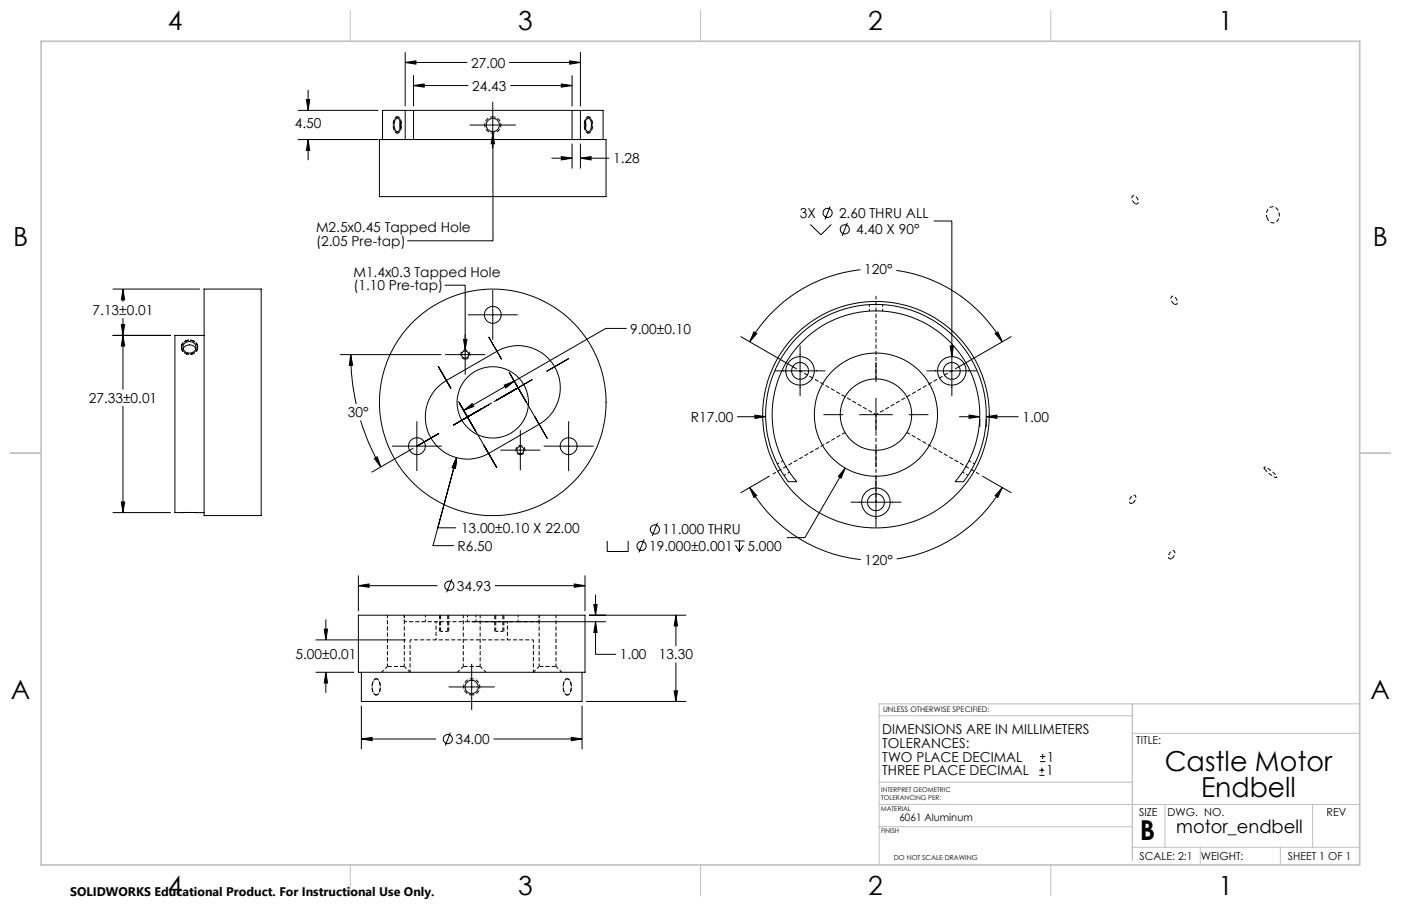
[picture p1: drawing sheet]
<svg xmlns="http://www.w3.org/2000/svg" width="432mm" height="279mm" viewBox="0 0 432 279" stroke-linecap="round" stroke-linejoin="round" font-family="sans-serif">
<g fill="none" stroke="#000" stroke-width=".31">
<path d="M124.9 16.1v16.7M124.9 19.3h19.1M124.9 19.3l3.3-.5v1zM156.9 19.3h22M175.6 18.8l3.3 .5-3.3 .5zM178.9 16.1v16.7M91.8 34h24.8M94.4 30.7h1.1l-.5 3.3zM95 27.7v6.3M122.1 36.6l.3-.1a2.51 2.51 0 0 1 .9 3.3l-.6 .7-.4 .1a2.98 2.98 0 0 1-.2-4zM123.3 37.5v2.1M124.9 34h-7v9"/>
<path d="M124.9 34h2.6M124.9 34v9M127.5 26.4l3.2-.5v1zM127.5 23.2v9.6M127.5 26.4h16.9M127.5 34h48.8M127.5 34v9M144.7 38.6h14.3M151.9 31.4v14.3M157.3 26.4h19M173 25.9l3.3 .5-3.3 .5zM176.3 23.2v9.6"/>
<path d="M176.3 34v9M176.3 34h2.6M178.9 34h7v9M178.9 34v9M180.4 37.5v2.1M181 36.6l.3-.1a2.56 2.56 0 0 1 .8 3.3l-.6 .7a1.82 1.82 0 0 1-1.2-2.4zM91.8 43h24.8M95 43v6.4M95 43l.5 3.4h-1.1zM116.9 43h69.9v17.6h-69.9zM151.9 41l.5 3.3h-1zM151.9 41v33.3h-26.4"/>
<path d="M170 48.8h6.3M173 48.3l3.3 .5-3.3 .5zM176.3 44.3v7.7M178.9 44.3v7.7M178.9 48.8h8.9M178.9 48.8l3.3-.5v1zM249.8 69.2l3.2 3.2 3.2-3.2M255.9 63.6l-1.6 4.1M261.2 68.7l-1.6 4M287.8 68.2h5.6v53.9M34.7 89.1h26.9M37.9 89.1v4"/>
<path d="M37.9 98.1v22.1M37.9 89.1l.5 3.4h-1zM62.9 89.1h17.6v69.9h-17.6zM137 87.9h6.4v27.6M144.2 97.1h15.4M151.9 89.4v15.4M265.2 83.2a44.9 44.9 0 0 0-34.1 22.2M276.3 83.4a44.8 44.8 0 0 1 32.6 22M34.7 103.4h17.9M37.4 100.1h1l-.5 3.3zM37.9 103.4l.5 3.3h-1zM56.8 106a1.93 1.93 0 0 1 2.8-.4 1.93 1.93 0 0 1 .2 2.8 1.94 1.94 0 0 1-2.6 .2 1.94 1.94 0 0 1-.4-2.6z"/>
<path d="M60.4 107.6a2.18 2.18 0 0 0-2-1.2 2.18 2.18 0 0 0-2 1.2M62.9 103.4h-9v54.7h9M104.9 109.4h31M108.1 109.4l.6 3.2-1 .1zM108.1 109.4l.5 8.2 1.2 7M134.5 119.7l3.1-2.4 15.6-9a13 13 0 0 1 17.7 4.8 13 13 0 0 1-4.7 17.7l-15.6 9a13 13 0 0 1-16.7-3.1 13 13 0 0 1 .6-17zM135 112.9l4 6.9M137.2 109.4h12.4M142.9 104.7h1l-.5 3.2zM150.6 103.9l4 6.9M155.4 118.8l3.1-1.3-2.6 2.2zM156.9 114.8l11.8 20.5"/>
<path d="M157.1 115.2l5.1 8.8M158.5 117.5l-15.6 9.1M159.7 119.6l-4.4 2.5M164.1 117.1l-11.2 6.4M175.3 110.6l-6.8 3.9M193 101.3h-6.3l-28.2 16.2M228.3 103.8l17.2 9.9M232.4 102.3l.9 .6-2.2 2.5zM238.9 114.4h15.4M245.2 104.6a34 34 0 0 1 46.8-2.6 34 34 0 0 1 5 46.6h-2.6a32 32 0 0 0-2.4-44 32 32 0 0 0-44 0 32 32 0 0 0-2.5 44h-2.5a34 34 0 0 1 2.2-44zM246.6 106.7v15.4M270 111.8v5.9"/>
<path d="M285.7 114.4h15.3M292.8 106.7h1.1l-.5 3.3zM306.7 102.9l.9-.6 1.3 3.1zM311.6 103.8l-17.1 9.9M37.9 125.2v32.9M111.1 129.6l2.5 6.9 3.8 7.5M120.8 137.6h15.4M127.3 138.3l-12.7 7.3M128.5 129.9v15.4M135.3 133.7l-6.9 3.9M141.3 123.8l11.8 20.5M141.5 124.2l5.1 8.8"/>
<path d="M142.9 126.6l2.6-2.1 .5 .8zM144.1 128.6l-4.4 2.5M150.9 124.7l-6.9 3.9M154.2 138.8h12.3M160.4 132.6v12.4M167.6 137.6h15.4M175.3 129.9v15.4M232.7 128l3.3 .5-3.3 .5zM236 128.5h-8.8M253.9 127.9h5.9M264.9 127.9h10.2M270 122.8v10.2"/>
<path d="M270 138v6M280.1 127.9h6M295.6 128.5h6.4M298.7 128l3.3 .5-3.3 .5zM302 129.2v2.5M304 128.5l3.3-.5v1zM304 128.5h9.9M304 129.2v2.5M34.7 158.1h17.9M37.4 154.8h1l-.5 3.3zM115.4 141.4l.8-.5 1.2 3.1zM140.7 141.1l-.3 3.4-1-.3z"/>
<path d="M140.7 141.1l-7.2 27.2h6.3M231.1 150.4l2.2 2.5-.9 .5zM231.1 150.4a45 45 0 0 0 34.2 22.2M237.1 146.9l-8.8 5M260.5 144.3l-1.2 3.2-.9-.6zM260.5 144.3l-12.4 21.5h-5.6M262.3 154.9h15.4M270 147.2v15.4M302.8 146.9l8.8 5M308.9 150.4l-1.3 3-.9-.5zM308.9 150.4a44.9 44.9 0 0 1-32.5 22M110.5 177.4v11.1"/>
<path d="M134.9 162.8h5.6M139.3 178.6l-1.6 4.1M180.3 177.4v11.1M187.1 166.8v3.3h6.5v-3.3M198.5 166.3l-1.6 4.1M202.6 161.3l-1.6 4M226.3 166.8h3.2M226.7 168.1l1.2 2M227.9 166.8v3.3M229.1 168.1l-1.2 2M97.3 197.3h27.8M99.9 194h1.1l-.6 3.3z"/>
<path d="M100.4 191v6.3M110.5 180.6l3.2-.5v1zM110.5 180.6h24.3M110.5 189.7h69.8v17.6h-69.8zM145.3 191.7h41.4M152.5 180.6h27.8M177 180.1l3.3 .5-3.3 .5zM181.6 189.7h29.9M183 186.4h1l-.4 3.3zM183.6 191.7l.4 3.4h-1zM183.6 191.7v10.1h6.3M183.6 183.4v6.3"/>
<path d="M208.3 189.7l.5 3.3h-1zM208.3 189.7v9.6M97.3 207.3h11.9M100.4 207.3v6.4M100.4 207.3l.6 3.3h-1.1zM111.4 217.6v13.5M111.4 207.3v9h68v-9M138.3 211.8h14.2M145.4 204.7v14.3M179.4 217.6v13.5M180.7 216.3h30.8M207.8 213h1l-.5 3.3z"/>
<path d="M208.3 204.3v12M111.4 227.9h23M111.4 227.9l3.3-.5v1zM138.8 225.9l-1.6 4M152.1 227.9h27.3M176.1 227.4l3.3 .5-3.3 .5zM320.3 239.1h1.6M320.3 237.5h1.6M320.6 234.9h1.6M320.6 233.3h1.6M321.1 236.7v1.6M321.4 232.5v1.6"/>
<circle cx="151.9" cy="38.6" r="2.05"/>
<circle cx="255.1" cy="65.6" r="1.42"/>
<circle cx="260.4" cy="70.7" r="1.42"/>
<circle cx="151.9" cy="97.1" r="2.6"/>
<circle cx="143.4" cy="109.4" r="1.1"/>
<circle cx="246.6" cy="114.4" r="4.4"/>
<circle cx="246.6" cy="114.4" r="2.61"/>
<circle cx="293.4" cy="114.4" r="4.4"/>
<circle cx="293.4" cy="114.4" r="2.61"/>
<circle cx="128.5" cy="137.6" r="2.6"/>
<circle cx="151.9" cy="124.1" r="11"/>
<circle cx="151.9" cy="124.1" r="34.9"/>
<circle cx="160.4" cy="138.8" r="1.09"/>
<circle cx="175.3" cy="137.6" r="2.6"/>
<circle cx="270" cy="127.9" r="19"/>
<circle cx="270" cy="127.9" r="34.9"/>
<circle cx="270" cy="127.9" r="11"/>
<circle cx="270" cy="154.9" r="4.4"/>
<circle cx="270" cy="154.9" r="2.61"/>
<circle cx="197.7" cy="168.4" r="1.41"/>
<circle cx="201.8" cy="163.3" r="1.4"/>
<circle cx="138.5" cy="180.6" r="1.4"/>
<circle cx="145.4" cy="211.8" r="2.05"/>
<circle cx="138" cy="227.9" r="1.41"/>
</g>
<path d="M126.4 197.3h38M134.4 191.7v5.6M156.4 197.3v-5.6" fill="none" stroke="#000" stroke-width=".31" stroke-dasharray="1.3 .6" stroke-dashoffset=".7" stroke-linecap="butt"/>
<path d="M124.6 205.5h-5.2M148 205.5h-5.2M171.4 205.5h-5.2" fill="none" stroke="#000" stroke-width=".31" stroke-dasharray="1.3 .6" stroke-dashoffset="-.1" stroke-linecap="butt"/>
<path d="M267.9 93.9v2M272 93.9v2M239.6 143.1l1.7-1.1M243.4 145.6l-1.8 1M296.6 145.6l1.8 1M298.7 142l1.7 1.1M124.6 189.7v2M131.1 191.7v-2M144.1 191.7v-2M146.7 191.7v-2M159.7 191.7v-2M166.2 191.7v-2" fill="none" stroke="#000" stroke-width=".31" stroke-dasharray="1.3 .6" stroke-dashoffset=".6" stroke-linecap="butt"/>
<path d="M151.9 36a2.5 2.5 0 0 0-2.2 3.7 2.5 2.5 0 0 0 4.3 .2 2.5 2.5 0 0 0-1.9-3.9h-.2M119.4 189.7v15.8M124.6 191.7h19.5M126.4 197.3v10M142.8 189.7v15.8M166.2 189.7v15.8M124.6 205.5v-15.8M145.4 214.3a2.5 2.5 0 0 1-2.2-3.7 2.5 2.5 0 0 1 4.3-.2 2.5 2.5 0 0 1-1.9 3.9h-.2M148 205.5v-15.8M164.4 207.3v-10M171.4 205.5v-15.8" fill="none" stroke="#000" stroke-width=".31" stroke-dasharray="1.3 .6" stroke-dashoffset=".4" stroke-linecap="butt"/>
<path d="M246.6 114.4l23.4 13.5M270 127.9l23.4-13.5M270 127.9v27M135.8 194.7h2.2M144.1 191.7h15.6M152.8 194.7h2.2" fill="none" stroke="#000" stroke-width=".31" stroke-dasharray="1.3 .6" stroke-dashoffset=".5" stroke-linecap="butt"/>
<path d="M159.7 119.6l-15.6 9M270 116.9v-25.6M260.5 133.4l-22.3 12.8M279.5 133.4l22.3 12.8M159.7 191.7h6.5" fill="none" stroke="#000" stroke-width=".31" stroke-dasharray="1.3 .6" stroke-dashoffset=".2" stroke-linecap="butt"/>
<g fill="none" stroke="#000" stroke-width=".31" stroke-dasharray="1.3 .6" stroke-dashoffset=".3" stroke-linecap="butt">
<path d="M122.5 36a3.1 3.1 0 0 1 .9 4.1 1.01 1.01 0 0 1-1.1 .9 1.01 1.01 0 0 1-.9-1.1 3 3 0 0 1 1.1-3.9M181.3 36a3.1 3.1 0 0 1 1 4.1 1.01 1.01 0 0 1-1.1 .9 1.01 1.01 0 0 1-.9-1.1 3 3 0 0 1 1-3.9M122.5 41a3.1 3.1 0 0 1-1-4 1.01 1.01 0 0 1 1.1-1 1.01 1.01 0 0 1 .9 1.1 3 3 0 0 1-1 3.9M181.3 41a3.1 3.1 0 0 1-.9-4 1.01 1.01 0 0 1 1.1-1 1.01 1.01 0 0 1 .9 1.1 3 3 0 0 1-1.1 3.9M390.5 67.3a2.2 2.2 0 0 1 .2-2.6 2.2 2.2 0 0 1 2.4-.7 2.63 2.63 0 0 1 1.2 2.6 2.63 2.63 0 0 1-1.9 2.1l-1.1-.4-.8-1M115.9 209.3a3.1 3.1 0 0 0-.9 4.1 1.01 1.01 0 0 0 1.1 .9 1.01 1.01 0 0 0 .9-1.1 3 3 0 0 0-1.1-3.9M115.9 214.3a3.1 3.1 0 0 0 1-4 1.01 1.01 0 0 0-1.1-1 1.01 1.01 0 0 0-.9 1.1 3 3 0 0 0 1 3.9M119.4 205.5l-1.8 1.8M126.4 207.3l-1.8-1.8M142.8 205.5l-1.8 1.8M149.8 207.3l-1.8-1.8M166.2 205.5l-1.8 1.8"/>
<path d="M173.2 207.3l-1.8-1.8M174.8 214.3a3.1 3.1 0 0 0 1-4 1.01 1.01 0 0 0-1.1-1 1.01 1.01 0 0 0-.9 1.1 3 3 0 0 0 1 3.9M174.8 209.3a3.1 3.1 0 0 0-.9 4.1 1.01 1.01 0 0 0 1.1 .9 1.01 1.01 0 0 0 .9-1.1 3 3 0 0 0-1.1-3.9"/>
</g>
<g fill="none" stroke="#000" stroke-width=".31" stroke-dasharray="1.3 .6" stroke-linecap="butt">
<path d="M349.9 62.8a1.53 1.53 0 0 1-.6-2.4 1.65 1.65 0 0 1 1.2 2.5l-.6-.1M361.9 93.8a1.53 1.53 0 0 1-.6-2.5 1.65 1.65 0 0 1 1.2 2.5h-.6M55.9 107.1a2.47 2.47 0 0 1 2.8-2.2 2.47 2.47 0 0 1 2.1 2.7 2.57 2.57 0 0 1-2.6 1.6 2.57 2.57 0 0 1-2.3-2.1M55.9 107.1a2.47 2.47 0 0 0 2.8 2.1 2.47 2.47 0 0 0 2.1-2.7 2.57 2.57 0 0 0-2.6-1.6 2.57 2.57 0 0 0-2.3 2.2M60.9 107.1a2.47 2.47 0 0 1-2.7 2.1 2.47 2.47 0 0 1-2.2-2.7 2.57 2.57 0 0 1 2.7-1.6 2.57 2.57 0 0 1 2.2 2.2M60.9 107.1a2.47 2.47 0 0 0-2.7-2.2 2.47 2.47 0 0 0-2.2 2.7 2.57 2.57 0 0 0 2.7 1.6 2.57 2.57 0 0 0 2.2-2.1M143.4 110.7a1.4 1.4 0 0 1-1.2-2 1.4 1.4 0 0 1 2.4-.1 1.4 1.4 0 0 1-1 2.1h-.2M160.4 140.2a1.4 1.4 0 0 1-1.2-2.1 1.4 1.4 0 0 1 2.4-.1 1.4 1.4 0 0 1-1 2.2h-.2M349.1 155.1a.73 .73 0 0 1-1-.1 .73 .73 0 0 1 .1-1 1.12 1.12 0 0 1 .6-1.1 1.12 1.12 0 0 1 1.2 .2 2.01 2.01 0 0 1-.9 2M361.1 172.2a.73 .73 0 0 1-1-.1 .73 .73 0 0 1 .1-1 1.12 1.12 0 0 1 .7-1.1 1.12 1.12 0 0 1 1.1 .2 2.01 2.01 0 0 1-.9 2M135.5 189.7v5M135.8 189.7v5"/>
<path d="M138 194.7v-5M138.3 189.7v5M152.5 189.7v5M152.8 189.7v5M155 194.7v-5M155.3 189.7v5"/>
</g>
<path d="M389.8 144.6l-.2-.4a1.38 1.38 0 0 1 1.7 .6l1 .8a1.78 1.78 0 0 1 1.1 1.7l-1.7-.9-1.9-1.8" fill="none" stroke="#000" stroke-width=".31" stroke-dasharray="1.3 .6" stroke-dashoffset=".1" stroke-linecap="butt"/>
<g fill="none" stroke="#c0c0c0" stroke-width=".31">
<path d="M108 3.2v9.5M215.9 3.2v9.5M323.8 3.2v9.5M3.1 139.7h9.6M419.1 139.7h9.5M349 217.1v48.3M419.1 217.1h-148.1v49.6M271 220.7h78M349 226.2h70.1M271 248.1h148.1M271 255h78M271 241.2h78"/>
<path d="M359.1 248.1v13.2M404.6 248.1v13.2M108 266.7v9.6M215.9 266.7v9.6M323.8 266.7v9.6M349 261.3h70.1M369.9 261.3v5.4M394.6 261.3v5.4"/>
</g>
<path d="M12.7 12.7h406.4v254h-406.4z" fill="none" stroke="#c0c0c0" stroke-width=".5"/>
<g fill="#000">
<path d="M127.5 26.4l3.2-.5v1zM173 25.9l3.3 .5-3.3 .5zM124.9 19.3l3.3-.5v1zM175.6 18.8l3.3 .5-3.3 .5zM173 48.3l3.3 .5-3.3 .5zM178.9 48.8l3.3-.5v1zM94.4 30.7h1.1l-.5 3.3zM95 43l.5 3.4h-1.1zM37.4 154.8h1l-.5 3.3zM37.9 103.4l.5 3.3h-1zM37.4 100.1h1l-.5 3.3zM37.9 89.1l.5 3.4h-1zM176.1 227.4l3.3 .5-3.3 .5zM111.4 227.9l3.3-.5v1zM99.9 194h1.1l-.6 3.3zM100.4 207.3l.6 3.3h-1.1zM183.6 191.7l.4 3.4h-1zM183 186.4h1l-.4 3.3zM177 180.1l3.3 .5-3.3 .5zM110.5 180.6l3.2-.5v1zM207.8 213h1l-.5 3.3zM208.3 189.7l.5 3.3h-1zM260.5 144.3l-2.1 2.6 .9 .6zM232.7 128v1l3.3-.5zM298.7 128l3.3 .5-3.3 .5zM304 128.5l3.3-.5v1zM292.8 106.7l.6 3.3 .5-3.3z"/>
<path d="M142.9 104.7h1l-.5 3.2zM151.9 41l.5 3.3h-1z"/>
<path d="M306.7 102.9l.9-.6 1.3 3.1zM232.4 102.3l.9 .6-2.2 2.5zM231.1 150.4l2.2 2.5-.9 .5zM308.9 150.4l-1.3 3-.9-.5z"/>
<path d="M140.7 141.1l-1.3 3.1 1 .3zM140.7 141.1l-1.3 3.1 1 .3zM142.9 126.6l2.6-2.1 .5 .8zM155.4 118.8l3.1-1.3-2.6 2.2zM108.1 109.4l.6 3.2-1 .1zM115.4 141.4l.8-.5 1.2 3.1z"/>
</g>
<g font-size="8.5">
<text x="359" y="237.7">Castle Motor</text>
<text x="370.2" y="245.8">Endbell</text>
<text x="351.3" y="259">B</text>
</g>
<g font-size="8.1">
<text x="51.7" y="9.3">4</text>
<text x="159.7" y="9.3">3</text>
<text x="267.6" y="9.3">2</text>
<text x="375.6" y="9.3">1</text>
<text x="4" y="76">B</text>
<text x="423.1" y="76">B</text>
<text x="3.3" y="215.7">A</text>
<text x="422.4" y="215.7">A</text>
<text x="51.7" y="276">4</text>
<text x="159.7" y="276">3</text>
<text x="267.6" y="276">2</text>
<text x="375.6" y="276">1</text>
</g>
<text font-size="5.6" x="362.5" y="257">motor_endbell</text>
<g font-size="4.2">
<text x="145.2" y="20.9">27.00</text>
<text x="145.6" y="28">24.43</text>
<text x="90.9" y="39.5">4.50</text>
<text x="189" y="50.4">1.28</text>
<text x="97.4" y="71.7">M2.5x0.45 Tapped Hole</text>
<text x="246.5" y="67.2">3X</text>
<text x="258.6" y="67.2">2.60 THRU ALL</text>
<text x="97.4" y="75.9">(2.05 Pre-tap)</text>
<text x="263.9" y="72.3">4.40 X 90°</text>
<text x="108.9" y="85.4">M1.4x0.3 Tapped Hole</text>
<text x="108.9" y="89.5">(1.10 Pre-tap)</text>
<text x="266.4" y="84.5">120°</text>
<text x="28.5" y="97.2">7.13±0.01</text>
<text x="194.2" y="102.9">9.00±0.10</text>
<text x="27.4" y="124.2">27.33±0.01</text>
<text x="107.2" y="128.7">30°</text>
<text x="212.9" y="130.1">R17.00</text>
<text x="315.1" y="130.1">1.00</text>
<text x="142.1" y="164.4">13.00±0.10 X 22.00</text>
<text x="204.2" y="164.8">11.000 THRU</text>
<text x="141" y="169.9">R6.50</text>
<text x="200.1" y="169.9">19.000±0.001</text>
<text x="230.4" y="169.9">5.000</text>
<text x="266.5" y="174.4">120°</text>
<text x="140.8" y="182.2">34.93</text>
<text x="91.1" y="203.4">5.00±0.01</text>
<text x="191.1" y="203.4">1.00</text>
<text x="203" y="203.4">13.30</text>
<text x="271.9" y="226.4">DIMENSIONS ARE IN MILLIMETERS</text>
<text x="140.4" y="229.5">34.00</text>
<text x="271.9" y="230.6">TOLERANCES:</text>
<text x="271.9" y="234.9">TWO PLACE DECIMAL</text>
<text x="271.9" y="239.1">THREE PLACE DECIMAL</text>
<text x="322.5" y="239.1">1</text>
<text x="322.8" y="234.9">1</text>
</g>
<text font-size="3.8" x="21.6" y="276.3">SOLIDWORKS Educational Product. For Instructional Use Only.</text>
<g font-size="3.4">
<text x="350.2" y="229.5">TITLE:</text>
<text x="351.1" y="251.6">SIZE</text>
<text x="359.9" y="251.6">DWG. NO.</text>
<text x="408.9" y="251.7">REV</text>
<text x="351.2" y="265.2">SCALE: 2:1</text>
<text x="370.1" y="265.3">WEIGHT:</text>
<text x="396.9" y="265.2">SHEET 1 OF 1</text>
</g>
<text font-size="3.2" x="277.2" y="253.3">6061 Aluminum</text>
<text font-size="2.4" x="272.2" y="219.7">UNLESS OTHERWISE SPECIFIED:</text>
<text font-size="2.1" x="275.5" y="265.1">DO NOT SCALE DRAWING</text>
<g font-size="2">
<text x="271.6" y="244.1">INTERPRET GEOMETRIC</text>
<text x="271.5" y="250.2">MATERIAL</text>
<text x="271.6" y="246.6">TOLERANCING PER:</text>
<text x="271.5" y="257">FINISH</text>
</g>
</svg>
